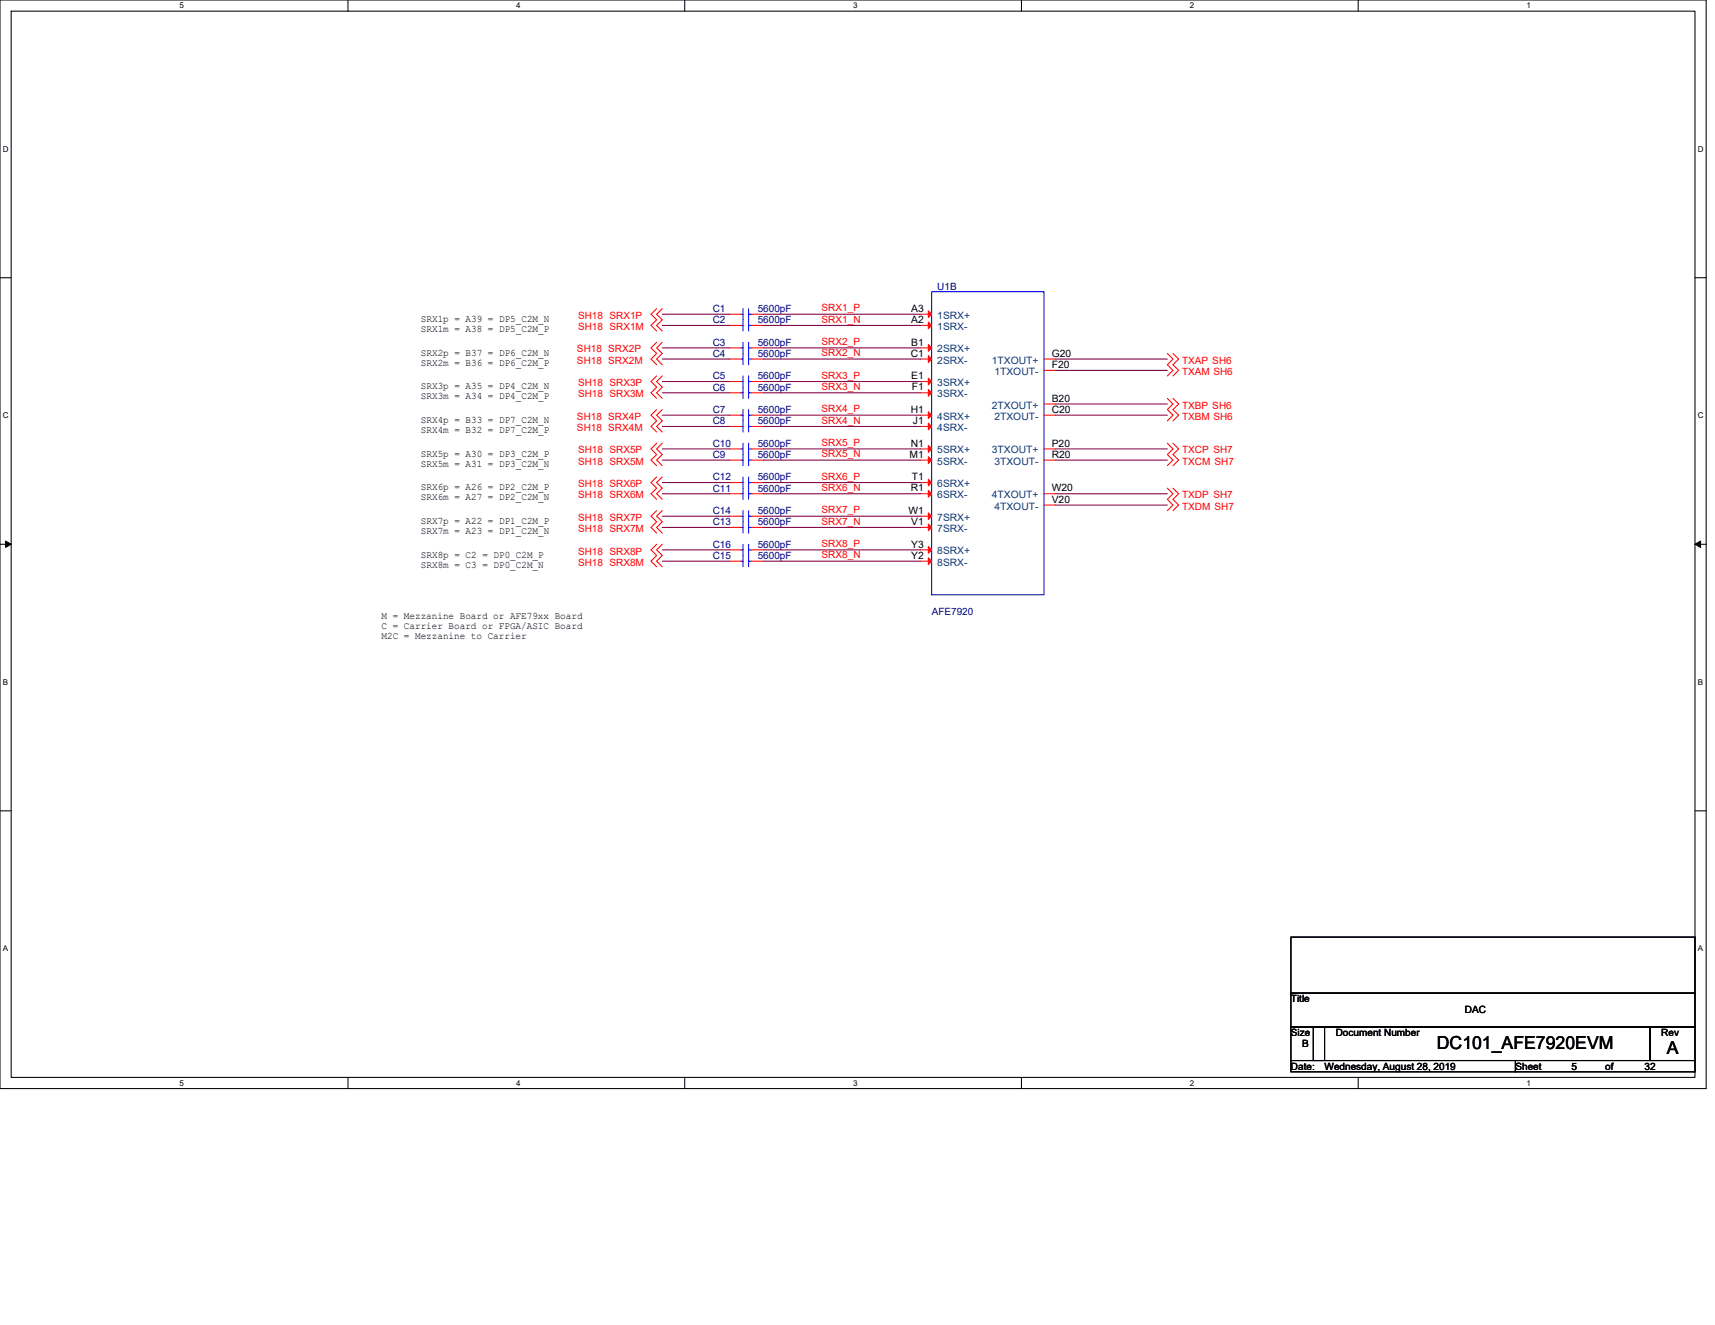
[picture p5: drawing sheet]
<svg xmlns="http://www.w3.org/2000/svg" width="279mm" height="216mm" viewBox="0 0 279 216" stroke-linecap="round" stroke-linejoin="round" font-family="sans-serif">
<path d="M0 0h278v177.4h-278zM1.8 1.8h274.3v173.8h-274.3z" fill="none" stroke="#000" stroke-width=".17"/>
<g fill="#fff">
<path d="M29.3 .2h.7v1.5h-.7z"/>
<path d="M29.3 175.7h.7v1.5h-.7z"/>
</g>
<path d="M56.7 0v1.8M56.7 175.6v1.8" fill="none" stroke="#000" stroke-width=".17"/>
<g fill="#fff">
<path d="M84.1 .2h.7v1.5h-.7z"/>
<path d="M84.1 175.7h.7v1.5h-.7z"/>
</g>
<path d="M111.5 0v1.8M111.5 175.6v1.8" fill="none" stroke="#000" stroke-width=".17"/>
<g fill="#fff">
<path d="M139 .2h.7v1.5h-.7z"/>
<path d="M139 175.7h.7v1.5h-.7z"/>
</g>
<path d="M166.4 0v1.8M166.4 175.6v1.8" fill="none" stroke="#000" stroke-width=".17"/>
<g fill="#fff">
<path d="M193.8 .2h.8v1.5h-.8z"/>
<path d="M193.8 175.7h.8v1.5h-.8z"/>
</g>
<path d="M221.3 0v1.8M221.3 175.6v1.8" fill="none" stroke="#000" stroke-width=".17"/>
<g fill="#fff">
<path d="M248.7 .2h.7v1.5h-.7z"/>
<path d="M248.7 175.7h.7v1.5h-.7z"/>
<path d="M.5 23.5h.9v1.5h-.9z"/>
<path d="M276.6 23.5h1v1.5h-1z"/>
<path d="M.5 67h.9v1.4h-.9z"/>
<path d="M276.6 67h1v1.4h-1z"/>
</g>
<path d="M0 45.3h1.8M276.1 45.3h1.9" fill="none" stroke="#000" stroke-width=".17"/>
<g fill="#fff">
<path d="M.5 110.4h.8v1.5h-.8z"/>
<path d="M276.6 110.4h.9v1.5h-.9z"/>
</g>
<path d="M0 88.7h1.8M276.1 88.7h1.9" fill="none" stroke="#000" stroke-width=".17"/>
<path d="M.9 88.2l.9 .5-.9 .5zM276.1 88.7l1-.5v1z" fill="#000" stroke="#000" stroke-width=".16"/>
<g fill="#fff">
<path d="M.5 153.8h.8v1.5h-.8z"/>
<path d="M276.6 153.8h.9v1.5h-.9z"/>
</g>
<path d="M0 132.1h1.8M276.1 132.1h1.9M210.3 152.7h65.8v9.1h-65.8zM210.3 161.8h65.8v5.5h-65.8zM210.3 167.3h5.5v5.5h-5.5zM210.3 172.8h36.6v1.8h-36.6zM214 167.3h54.8v5.5h-54.8zM246.9 172.8h29.2v1.8h-29.2zM268.8 167.3h7.3v5.5h-7.3z" fill="none" stroke="#000" stroke-width=".17"/>
<g fill="none" stroke="#f00" stroke-width=".17">
<path d="M107 50.3l-.9 .9 .9 .9-.9 .9 .9 .9M107 55.8l-.9 .9 .9 .9-.9 .9 .9 .9M107.9 50.3l-.9 .9 .9 .9-.9 .9 .9 .9M107.9 55.8l-.9 .9 .9 .9-.9 .9 .9 .9M118.9 58.5h1.8M118.9 56.7h1.8M118.9 53h1.8M118.9 51.2h1.8M122.5 58.5h1.9M122.5 56.7h1.9M122.5 53h1.9M122.5 51.2h1.9"/>
<path d="M149.9 53h1.9M149.9 51.2h1.9M149.9 58.5h1.9M149.9 56.7h1.9M170.1 58.5h1.8M190.2 57.6l.9 .9-.9 .9 .9 .9-.9 1M191.1 57.6l.9 .9-.9 .9 .9 .9-.9 1M107 72.2l-.9 1 .9 .9-.9 .9 .9 .9M107 77.7l-.9 .9 .9 .9-.9 1 .9 .9M107 61.3l-.9 .9 .9 .9-.9 .9 .9 .9M107 66.7l-.9 .9 .9 1-.9 .9 .9 .9M107.9 72.2l-.9 1 .9 .9-.9 .9 .9 .9"/>
<path d="M107.9 77.7l-.9 .9 .9 .9-.9 1 .9 .9M107.9 61.3l-.9 .9 .9 .9-.9 .9 .9 .9M107.9 66.7l-.9 .9 .9 1-.9 .9 .9 .9M118.9 78.6h1.8M118.9 75h1.8M118.9 73.2h1.8M118.9 69.5h1.8M118.9 67.6h1.8M118.9 62.2h1.8M118.9 64h1.8M122.5 78.6h1.9M122.5 75h1.9"/>
<path d="M122.5 73.2h1.9M122.5 69.5h1.9M122.5 67.6h1.9M122.5 62.2h1.9M122.5 64h1.9M149.9 64h1.9M149.9 62.2h1.9M149.9 69.5h1.9M149.9 67.6h1.9M149.9 75h1.9M149.9 73.2h1.9M149.9 78.6h1.9"/>
<path d="M170.1 60.3h1.8M170.1 67.6h1.8M170.1 65.8h1.8M170.1 75h1.8M170.1 73.2h1.8M190.2 64.9l.9 .9-.9 .9 .9 .9-.9 1M190.2 72.2l.9 1-.9 .9 .9 .9-.9 .9M190.2 79.5l.9 1-.9 .9 .9 .9-.9 .9M191.1 64.9l.9 .9-.9 .9 .9 .9-.9 1M191.1 72.2l.9 1-.9 .9 .9 .9-.9 .9M191.1 79.5l.9 1-.9 .9 .9 .9-.9 .9M107 83.2l-.9 .9 .9 .9-.9 .9 .9 1"/>
<path d="M107 88.7l-.9 .9 .9 .9-.9 .9 .9 1M107.9 83.2l-.9 .9 .9 .9-.9 .9 .9 1M107.9 88.7l-.9 .9 .9 .9-.9 .9 .9 1M118.9 84.1h1.8M118.9 91.4h1.8M118.9 89.6h1.8M118.9 80.5h1.8M118.9 85.9h1.8M122.5 84.1h1.9M122.5 91.4h1.9M122.5 89.6h1.9M122.5 80.5h1.9"/>
<path d="M122.5 85.9h1.9M149.9 80.5h1.9M149.9 85.9h1.9M149.9 84.1h1.9M149.9 91.4h1.9M149.9 89.6h1.9M170.1 82.3h1.8M170.1 80.5h1.8"/>
</g>
<g fill="none" stroke="#00f" stroke-width=".17">
<path d="M120.7 58.5h.4M120.7 56.7h.4M120.7 53h.4M120.7 51.2h.4M121.1 55.8v3.6M121.1 50.3v3.6M122 58.5h.5M122 56.7h.5M122 53h.5M122 51.2h.5M122 55.8v3.6M122 50.3v3.6"/>
<path d="M151.8 47.5h18.3v49.4h-18.3zM120.7 78.6h.4M120.7 75h.4M120.7 73.2h.4M120.7 69.5h.4M120.7 67.6h.4M120.7 62.2h.4M120.7 64h.4M121.1 77.7v3.7M121.1 72.2v3.7M121.1 66.7v3.7M121.1 61.3v3.6"/>
<path d="M122 78.6h.5M122 75h.5M122 73.2h.5M122 69.5h.5M122 67.6h.5M122 62.2h.5M122 64h.5M122 77.7v3.7M122 72.2v3.7M122 66.7v3.7M122 61.3v3.6M120.7 84.1h.4"/>
<path d="M120.7 91.4h.4M120.7 89.6h.4M120.7 80.5h.4M120.7 85.9h.4M121.1 83.2v3.7M121.1 88.7v3.7M122 84.1h.5M122 91.4h.5M122 89.6h.5M122 80.5h.5M122 85.9h.5M122 83.2v3.7"/>
<path d="M122 88.7v3.7"/>
</g>
<g fill="#f00" stroke="#f00" stroke-width=".17">
<path d="M151.2 52.5l.6 .5-.6 .6z"/>
<path d="M151.2 50.7l.6 .5-.6 .6z"/>
<path d="M151.2 58l.6 .5-.6 .6z"/>
<path d="M151.2 56.1l.6 .6-.6 .5z"/>
<path d="M151.2 63.5l.6 .5-.6 .6z"/>
<path d="M151.2 61.6l.6 .6-.6 .5z"/>
<path d="M151.2 68.9l.6 .6-.6 .5z"/>
<path d="M151.2 67.1l.6 .5-.6 .6z"/>
<path d="M151.2 74.4l.6 .6-.6 .5z"/>
<path d="M151.2 72.6l.6 .6-.6 .5z"/>
<path d="M151.2 79.9l.6 .6-.6 .5z"/>
<path d="M151.2 78.1l.6 .5-.6 .6z"/>
<path d="M151.2 85.4l.6 .5-.6 .6z"/>
<path d="M151.2 83.6l.6 .5-.6 .6z"/>
<path d="M151.2 90.9l.6 .5-.6 .6z"/>
<path d="M151.2 89l.6 .6-.6 .5z"/>
</g>
<g fill="none" stroke="#800040" stroke-width=".17">
<path d="M107.9 51.2h11M107.9 53h11M107.9 56.7h11M107.9 58.5h11M124.4 51.2h25.5M124.4 56.7h25.5M124.4 53h25.5M124.4 58.5h25.5M171.9 58.5h18.3M107.9 73.2h11M107.9 75h11M107.9 78.6h11"/>
<path d="M107.9 62.2h11M107.9 64h11M107.9 67.6h11M107.9 69.5h11M124.4 73.2h25.5M124.4 78.6h25.5M124.4 62.2h25.5M124.4 67.6h25.5M124.4 75h25.5M124.4 64h25.5M124.4 69.5h25.5M171.9 65.8h18.3"/>
<path d="M171.9 67.6h18.3M171.9 73.2h18.3M171.9 75h18.3M171.9 60.3h18.3M107.9 84.1h11M107.9 85.9h11M107.9 80.5h11M107.9 89.6h11M107.9 91.4h11M124.4 84.1h25.5M124.4 89.6h25.5M124.4 85.9h25.5"/>
<path d="M124.4 80.5h25.5M124.4 91.4h25.5M171.9 80.5h18.3M171.9 82.3h18.3"/>
</g>
<g font-size="2.9">
<text x="234.1" y="170.9">DC101_AFE7920EVM</text>
<text x="271.6" y="171.8">A</text>
</g>
<g font-size="1.7">
<text x="148.5" y="52.6">A2</text>
<text x="148.5" y="50.8">A3</text>
<text x="148.4" y="58.1">C1</text>
<text x="148.5" y="56.3">B1</text>
<text x="171.3" y="60">F20</text>
<text x="171.3" y="58.1">G20</text>
<text x="148.5" y="61.8">E1</text>
<text x="148.6" y="63.6">F1</text>
<text x="171.3" y="65.4">B20</text>
<text x="148.4" y="67.3">H1</text>
<text x="148.7" y="69.1">J1</text>
<text x="171.3" y="67.3">C20</text>
<text x="148.2" y="74.6">M1</text>
<text x="148.4" y="72.8">N1</text>
<text x="171.3" y="74.6">R20</text>
<text x="171.3" y="72.8">P20</text>
<text x="148" y="83.7">W1</text>
<text x="148.4" y="80.1">R1</text>
<text x="148.6" y="78.3">T1</text>
<text x="171.3" y="81.9">V20</text>
<text x="171.3" y="80.1">W20</text>
<text x="148.5" y="85.6">V1</text>
<text x="148.5" y="89.2">Y3</text>
<text x="148.5" y="91.1">Y2</text>
</g>
<g font-size="1.7" fill="#004080">
<text x="152.7" y="53.8">1SRX-</text>
<text x="152.7" y="51.9">1SRX+</text>
<text x="152.7" y="59.2">2SRX-</text>
<text x="152.7" y="57.4">2SRX+</text>
<text x="161.6" y="59.2">1TXOUT+</text>
<text x="152.7" y="64.7">3SRX-</text>
<text x="152.7" y="62.9">3SRX+</text>
<text x="162" y="61.1">1TXOUT-</text>
<text x="152.7" y="70.2">4SRX-</text>
<text x="152.7" y="68.4">4SRX+</text>
<text x="161.6" y="66.6">2TXOUT+</text>
<text x="162" y="68.4">2TXOUT-</text>
<text x="152.7" y="75.7">5SRX-</text>
<text x="152.7" y="73.9">5SRX+</text>
<text x="161.6" y="73.9">3TXOUT+</text>
<text x="162" y="75.7">3TXOUT-</text>
<text x="152.7" y="81.2">6SRX-</text>
<text x="152.7" y="79.4">6SRX+</text>
<text x="161.6" y="81.2">4TXOUT+</text>
<text x="162" y="83">4TXOUT-</text>
<text x="152.7" y="86.7">7SRX-</text>
<text x="152.7" y="84.9">7SRX+</text>
<text x="152.7" y="92.2">8SRX-</text>
<text x="152.7" y="90.3">8SRX+</text>
</g>
<g font-size="1.6" fill="#000080">
<text x="152.7" y="47.2">U1B</text>
<text x="116.1" y="52.7">C2</text>
<text x="116.1" y="50.8">C1</text>
<text x="123.4" y="52.7">5600pF</text>
<text x="123.4" y="50.8">5600pF</text>
<text x="116.1" y="58.2">C4</text>
<text x="116.1" y="56.3">C3</text>
<text x="123.4" y="58.2">5600pF</text>
<text x="123.4" y="56.3">5600pF</text>
<text x="116.1" y="61.8">C5</text>
<text x="116.1" y="63.6">C6</text>
<text x="123.4" y="61.8">5600pF</text>
<text x="123.4" y="63.6">5600pF</text>
<text x="116.1" y="69.1">C8</text>
<text x="116.1" y="67.3">C7</text>
<text x="123.4" y="69.1">5600pF</text>
<text x="123.4" y="67.3">5600pF</text>
<text x="116.1" y="74.6">C9</text>
<text x="116.1" y="72.8">C10</text>
<text x="123.4" y="72.8">5600pF</text>
<text x="123.4" y="74.6">5600pF</text>
<text x="116.1" y="83.8">C14</text>
<text x="116.1" y="78.3">C12</text>
<text x="116.1" y="80.1">C11</text>
<text x="123.4" y="83.8">5600pF</text>
<text x="123.4" y="78.3">5600pF</text>
<text x="123.4" y="80.1">5600pF</text>
<text x="116.1" y="89.3">C16</text>
<text x="116.1" y="85.6">C13</text>
<text x="123.4" y="89.3">5600pF</text>
<text x="123.4" y="85.6">5600pF</text>
<text x="116.1" y="91.1">C15</text>
<text x="123.4" y="91.1">5600pF</text>
<text x="151.8" y="100.2">AFE7920</text>
</g>
<g font-size="1.6">
<text x="68.6" y="52.5">SRX1p = A39 = DP5_C2M_N</text>
<text x="68.6" y="58">SRX2p = B37 = DP6_C2M_N</text>
<text x="68.6" y="59.6">SRX2m = B36 = DP6_C2M_P</text>
<text x="68.6" y="54.1">SRX1m = A38 = DP5_C2M_P</text>
<text x="68.6" y="63.4">SRX3p = A35 = DP4_C2M_N</text>
<text x="68.6" y="65.1">SRX3m = A34 = DP4_C2M_P</text>
<text x="68.6" y="68.9">SRX4p = B33 = DP7_C2M_N</text>
<text x="68.6" y="70.5">SRX4m = B32 = DP7_C2M_P</text>
<text x="68.6" y="74.4">SRX5p = A30 = DP3_C2M_P</text>
<text x="68.6" y="76.1">SRX5m = A31 = DP3_C2M_N</text>
<text x="68.6" y="79.9">SRX6p = A26 = DP2_C2M_P</text>
<text x="68.6" y="81.5">SRX6m = A27 = DP2_C2M_N</text>
<text x="68.6" y="85.4">SRX7p = A22 = DP1_C2M_P</text>
<text x="68.6" y="87">SRX7m = A23 = DP1_C2M_N</text>
<text x="68.6" y="90.9">SRX8p = C2 = DP0_C2M_P</text>
<text x="68.6" y="92.5">SRX8m = C3 = DP0_C2M_N</text>
<text x="62.2" y="100.9">M = Mezzanine Board or AFE79xx Board</text>
<text x="62.2" y="102.6">C = Carrier Board or FPGA/ASIC Board</text>
<text x="62.2" y="104.2">M2C = Mezzanine to Carrier</text>
<text x="210.3" y="163.3">Title</text>
<text x="238.7" y="165.1">DAC</text>
<text x="210.3" y="168.8">Size</text>
<text x="212.1" y="170.6">B</text>
<text x="217.6" y="168.8">Document Number</text>
<text x="270.7" y="168.8">Rev</text>
<text x="210.3" y="174.3">Date:</text>
<text x="215.8" y="174.3">Wednesday, August 28, 2019</text>
<text x="246.9" y="174.3">Sheet</text>
<text x="256" y="174.3">5</text>
<text x="261.5" y="174.3">of</text>
<text x="267.9" y="174.3">32</text>
</g>
<g font-size="1.6" fill="#f00">
<text x="94.2" y="51.9">SH18 SRX1P</text>
<text x="94.2" y="53.8">SH18 SRX1M</text>
<text x="133.9" y="50.7">SRX1_P</text>
<text x="133.9" y="52.6">SRX1_N</text>
<text x="94" y="57.4">SH18 SRX2P</text>
<text x="94" y="59.3">SH18 SRX2M</text>
<text x="133.9" y="56.2">SRX2_P</text>
<text x="133.9" y="58">SRX2_N</text>
<text x="192.6" y="59.3">TXAP SH6</text>
<text x="94.2" y="62.9">SH18 SRX3P</text>
<text x="94.2" y="64.7">SH18 SRX3M</text>
<text x="133.9" y="61.7">SRX3_P</text>
<text x="133.9" y="63.5">SRX3_N</text>
<text x="192.6" y="61.1">TXAM SH6</text>
<text x="94" y="68.4">SH18 SRX4P</text>
<text x="94" y="70.2">SH18 SRX4M</text>
<text x="133.9" y="67.2">SRX4_P</text>
<text x="133.9" y="69">SRX4_N</text>
<text x="192.6" y="66.6">TXBP SH6</text>
<text x="192.6" y="68.4">TXBM SH6</text>
<text x="94.2" y="73.9">SH18 SRX5P</text>
<text x="94.2" y="75.7">SH18 SRX5M</text>
<text x="133.9" y="72.7">SRX5_P</text>
<text x="133.9" y="74.5">SRX5_N</text>
<text x="192.6" y="73.9">TXCP SH7</text>
<text x="192.6" y="75.7">TXCM SH7</text>
<text x="94.2" y="79.4">SH18 SRX6P</text>
<text x="94.2" y="81.2">SH18 SRX6M</text>
<text x="133.9" y="83.7">SRX7_P</text>
<text x="133.9" y="78.2">SRX6_P</text>
<text x="133.9" y="80">SRX6_N</text>
<text x="192.6" y="81.2">TXDP SH7</text>
<text x="192.6" y="83">TXDM SH7</text>
<text x="94.2" y="84.9">SH18 SRX7P</text>
<text x="94.2" y="86.7">SH18 SRX7M</text>
<text x="133.9" y="85.5">SRX7_N</text>
<text x="133.9" y="89.1">SRX8_P</text>
<text x="94.2" y="90.4">SH18 SRX8P</text>
<text x="94.2" y="92.2">SH18 SRX8M</text>
<text x="133.9" y="91">SRX8_N</text>
</g>
<g font-size="1.3">
<text x="29.3" y="1.4">5</text>
<text x="84.1" y="1.4">4</text>
<text x="139" y="1.4">3</text>
<text x="193.8" y="1.4">2</text>
<text x="248.7" y="1.4">1</text>
<text x=".5" y="24.7">D</text>
<text x="276.6" y="24.7">D</text>
<text x=".5" y="68.2">C</text>
<text x="276.6" y="68.2">C</text>
<text x=".5" y="111.6">B</text>
<text x="276.6" y="111.6">B</text>
<text x=".5" y="155">A</text>
<text x="276.6" y="155">A</text>
<text x="29.3" y="176.9">5</text>
<text x="84.1" y="176.9">4</text>
<text x="139" y="176.9">3</text>
<text x="193.8" y="176.9">2</text>
<text x="248.7" y="176.9">1</text>
</g>
</svg>
